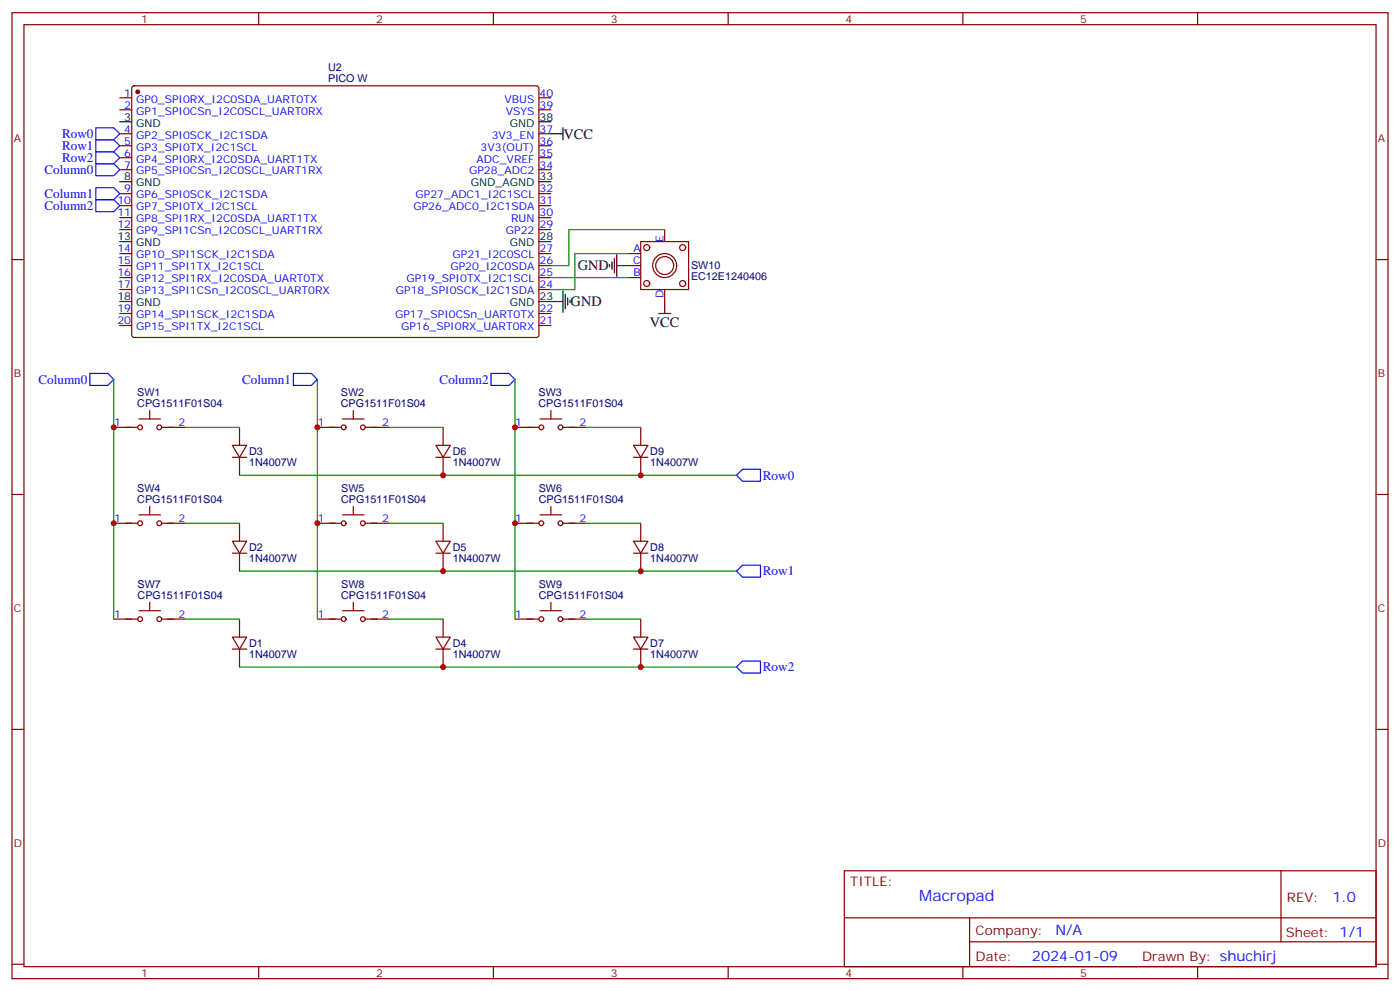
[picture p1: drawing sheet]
<svg xmlns="http://www.w3.org/2000/svg" width="412mm" height="292mm" viewBox="0 0 412 292" stroke-linecap="round" stroke-linejoin="round" font-family="sans-serif">
<g fill="none" stroke="#870000" stroke-width=".35">
<path d="M3.5 3.7h405.4v284.4h-405.4zM7.1 7.3h398.2v277.3h-398.2zM76.2 3.7v3.6M145.3 3.7v3.6M214.5 3.7v3.6M283.6 3.7v3.6M352.8 3.7v3.6M35.3 28.8h3.5M35.3 32.3h3.5M35.3 39.4h3.5M39 25.5l.5-.2h118.8l.4 .7v72.9l-.7 .4h-118.8l-.4-.7v-72.6zM158.7 28.8h3.6"/>
<path d="M158.7 32.3h3.6M158.7 39.4h3.6M35.3 42.9h3.5M35.3 46.4h3.5M35.3 50h3.5M35.3 57h3.5M158.7 42.9h3.6M158.7 46.4h3.6M158.7 50h3.6M158.7 57h3.6M3.5 76.4h3.6M35.3 60.5h3.5"/>
<path d="M35.3 64.1h3.5M35.3 67.6h3.5M35.3 74.6h3.5M35.3 78.2h3.5M158.7 60.5h3.6M158.7 64.1h3.6M158.7 67.6h3.6M158.7 74.6h3.6M158.7 78.2h3.6M185.2 74.6h3.5M185.2 78.2h3.5M188.7 71.1h14.1v14.1h-14.1z"/>
<path d="M195.8 67.6v3.5M405.3 76.4h3.6M35.3 81.7h3.5M35.3 85.2h3.5M35.3 92.3h3.5M35.3 95.8h3.5M158.7 81.7h3.6M158.7 85.2h3.6M158.7 92.3h3.6M158.7 95.8h3.6M185.2 81.7h3.5M195.8 85.2v3.6"/>
<path d="M33.5 125.8h7.1M40.9 123.3h6.4M44.1 120.9v2.4M47.6 125.8h7.1M68.4 131.1h4.3l-2.1 3.5zM68.4 134.6h4.3M70.6 125.8v5.3M70.6 134.6v5.3M93.5 125.8h7M100.9 123.3h6.3M104.1 120.9v2.4M107.6 125.8h7.1"/>
<path d="M128.4 131.1h4.2l-2.1 3.5zM128.4 134.6h4.2M130.5 125.8v5.3M130.5 134.6v5.3M151.7 125.8h7M159.1 123.3h6.4M162.3 120.9v2.4M165.8 125.8h7.1M186.6 131.1h4.3l-2.2 3.5zM186.6 134.6h4.3M188.7 125.8v5.3M188.7 134.6v5.3"/>
<path d="M3.5 145.6h3.6M33.5 154h7.1M40.9 151.6h6.4M44.1 149.1v2.5M47.6 154h7.1M68.4 159.3h4.3l-2.1 3.5zM70.6 154v5.3M93.5 154h7M100.9 151.6h6.3M104.1 149.1v2.5M107.6 154h7.1M128.4 159.3h4.2l-2.1 3.5z"/>
<path d="M130.5 154v5.3M151.7 154h7M159.1 151.6h6.4M162.3 149.1v2.5M165.8 154h7.1M186.6 159.3h4.3l-2.2 3.5zM188.7 154v5.3M405.3 145.6h3.6M40.9 179.8h6.4M44.1 177.3v2.5M68.4 162.8h4.3M70.6 162.8v5.3"/>
<path d="M100.9 179.8h6.3M104.1 177.3v2.5M128.4 162.8h4.2M130.5 162.8v5.3M159.1 179.8h6.4M162.3 177.3v2.5M186.6 162.8h4.3M188.7 162.8v5.3M33.5 182.2h7.1M47.6 182.2h7.1M68.4 187.5h4.3l-2.1 3.6zM68.4 191.1h4.3"/>
<path d="M70.6 182.2v5.3M70.6 191.1v5.3M93.5 182.2h7M107.6 182.2h7.1M128.4 187.5h4.2l-2.1 3.6zM128.4 191.1h4.2M130.5 182.2v5.3M130.5 191.1v5.3M151.7 182.2h7M165.8 182.2h7.1M186.6 187.5h4.3l-2.2 3.6zM186.6 191.1h4.3"/>
<path d="M188.7 182.2v5.3M188.7 191.1v5.3M3.5 214.7h3.6M405.3 214.7h3.6M248.7 256.3h156.6v28.3h-156.6zM377.3 256.4v20.8M248.7 270.2h156.5M285.6 277.2h119.6M285.6 270.2v14.1M3.5 283.8h3.6M76.2 284.6v3.5M145.3 284.6v3.5"/>
<path d="M214.5 284.6v3.5M283.6 284.6v3.5M352.8 284.6v3.5M405.3 283.8h3.6"/>
<circle cx="190.5" cy="72.9" r=".88"/>
<circle cx="195.8" cy="78.2" r="3.5"/>
<circle cx="195.8" cy="78.2" r="2.65"/>
<circle cx="201.1" cy="72.9" r=".88"/>
<circle cx="190.5" cy="83.5" r=".88"/>
<circle cx="201.1" cy="83.5" r=".88"/>
<circle cx="41.3" cy="125.8" r=".71"/>
<circle cx="46.9" cy="125.8" r=".71"/>
<circle cx="101.2" cy="125.8" r=".71"/>
<circle cx="106.9" cy="125.8" r=".71"/>
<circle cx="159.5" cy="125.8" r=".71"/>
<circle cx="165.1" cy="125.8" r=".71"/>
<circle cx="41.3" cy="154" r=".71"/>
<circle cx="46.9" cy="154" r=".71"/>
<circle cx="101.2" cy="154" r=".71"/>
<circle cx="106.9" cy="154" r=".71"/>
<circle cx="159.5" cy="154" r=".71"/>
<circle cx="165.1" cy="154" r=".71"/>
<circle cx="41.3" cy="182.2" r=".71"/>
<circle cx="46.9" cy="182.2" r=".71"/>
<circle cx="101.2" cy="182.2" r=".71"/>
<circle cx="106.9" cy="182.2" r=".71"/>
<circle cx="159.5" cy="182.2" r=".71"/>
<circle cx="165.1" cy="182.2" r=".71"/>
</g>
<path d="M28.2 37.6h5.3l1.8 1.8-1.8 1.7h-5.3zM28.2 41.1h5.3l1.8 1.8-1.8 1.8h-5.3zM28.2 44.7h5.3l1.8 1.7-1.8 1.8h-5.3zM28.2 48.2h5.3l1.8 1.8-1.8 1.7h-5.3zM28.2 55.2h5.3l1.8 1.8-1.8 1.8h-5.3zM28.2 58.8h5.3l1.8 1.7-1.8 1.8h-5.3zM26.5 109.9h5.2l1.8 1.8-1.8 1.8h-5.2zM86.4 109.9h5.3l1.8 1.8-1.8 1.8h-5.3zM144.6 109.9h5.3l1.8 1.8-1.8 1.8h-5.3zM217 139.9l1.7-1.8h5.3v3.6h-5.3zM217 168.1l1.7-1.7h5.3v3.5h-5.3zM217 196.4l1.7-1.8h5.3v3.5h-5.3z" fill="none" stroke="#00f" stroke-width=".35"/>
<g fill="none" stroke="#008700" stroke-width=".35">
<path d="M185.2 74.6h-15.9v10.6h-7M195.8 67.6h-28.2v10.6h-5.3M162.3 81.7h22.9M33.5 111.7v70.5M93.5 111.7v70.5M151.7 111.7v70.5M54.7 125.8h15.9M70.6 139.9h146.4M114.7 125.8h15.8M172.9 125.8h15.8M54.7 154h15.9M114.7 154h15.8"/>
<path d="M172.9 154h15.8M70.6 168.1h146.4M54.7 182.2h15.9M70.6 196.4h146.4M114.7 182.2h15.8M172.9 182.2h15.8"/>
</g>
<circle cx="40.6" cy="27" r=".53" fill="#870000" stroke="#870000" stroke-width=".35"/>
<g fill="none" stroke="#000" stroke-width=".35">
<path d="M35.3 35.8h3.5M158.7 35.8h3.6M162.3 39.4h3.5M165.8 37.6v3.5M35.3 53.5h3.5M158.7 53.5h3.6M35.3 71.1h3.5M158.7 71.1h3.6M179.6 77.8v.7M180.3 77.1v2.1M181 76.1v4.2M181.7 78.2h3.5"/>
<path d="M181.7 75v6.4M35.3 88.8h3.5M158.7 88.8h7.1M165.8 85.6v6.3M166.5 86.6v4.3M167.2 87.7v2.1M167.9 88.4v.7M194 92.3h3.6M195.8 88.8v3.5"/>
</g>
<g fill="#c00">
<circle cx="33.5" cy="125.8" r=".88"/>
<circle cx="93.5" cy="125.8" r=".88"/>
<circle cx="151.7" cy="125.8" r=".88"/>
<circle cx="130.5" cy="139.9" r=".88"/>
<circle cx="33.5" cy="154" r=".88"/>
<circle cx="93.5" cy="154" r=".88"/>
<circle cx="151.7" cy="154" r=".88"/>
<circle cx="130.5" cy="168.1" r=".88"/>
<circle cx="188.7" cy="168.1" r=".88"/>
<circle cx="130.5" cy="196.4" r=".88"/>
<circle cx="188.7" cy="196.4" r=".88"/>
<circle cx="188.7" cy="139.9" r=".88"/>
</g>
<text font-size="4.6" fill="#00f" x="270.8" y="265.4">Macropad</text>
<g font-size="4.2">
<text x="166" y="40.8">VCC</text>
<text x="170.2" y="79.6">GND</text>
<text x="168.1" y="90.2">GND</text>
<text x="191.4" y="96.3">VCC</text>
</g>
<g font-size="4.2" fill="#00f">
<text x="392.5" y="265.6">1.0</text>
<text x="310.9" y="275.2">N/A</text>
<text x="304" y="283">2024-01-09</text>
</g>
<g font-size="3.9" fill="#00f">
<text x="18.3" y="40.6">Row0</text>
<text x="18.3" y="44.2">Row1</text>
<text x="18.3" y="47.7">Row2</text>
<text x="13.1" y="51.2">Column0</text>
<text x="13.1" y="58.3">Column1</text>
<text x="13.1" y="61.8">Column2</text>
<text x="11.3" y="113">Column0</text>
<text x="71.3" y="113">Column1</text>
<text x="129.5" y="113">Column2</text>
<text x="224.7" y="141.2">Row0</text>
<text x="224.7" y="169.4">Row1</text>
<text x="224.7" y="197.6">Row2</text>
</g>
<g font-size="3.9" fill="#800">
<text x="250.5" y="260.9">TITLE:</text>
<text x="379.1" y="265.6">REV:</text>
<text x="287.4" y="275.1">Company:</text>
<text x="378.7" y="275.7">Sheet: 1/1</text>
<text x="287.4" y="282.8">Date:</text>
<text x="336.4" y="282.9">Drawn By: shuchirj</text>
</g>
<g font-size="3.2" fill="#800">
<text x="41.6" y="6.7">1</text>
<text x="110.8" y="6.7">2</text>
<text x="179.9" y="6.7">3</text>
<text x="249.1" y="6.7">4</text>
<text x="318.2" y="6.7">5</text>
<text x="4.1" y="41.8">A</text>
<text x="405.9" y="41.8">A</text>
<text x="4.1" y="111">B</text>
<text x="405.9" y="111">B</text>
<text x="4.1" y="180.1">C</text>
<text x="405.9" y="180.1">C</text>
<text x="4.1" y="249.3">D</text>
<text x="405.9" y="249.3">D</text>
<text x="41.6" y="287.5">1</text>
<text x="110.8" y="287.5">2</text>
<text x="179.9" y="287.5">3</text>
<text x="249.1" y="287.5">4</text>
<text x="318.2" y="287.5">5</text>
</g>
<g font-size="3.2" fill="#000080">
<text x="96.7" y="21">U2</text>
<text x="96.7" y="24.2">PICO W</text>
<text x="203.6" y="82.5">EC12E1240406</text>
<text x="203.6" y="79.3">SW10</text>
<text x="40.4" y="119.8">CPG1511F01S04</text>
<text x="40.4" y="116.5">SW1</text>
<text x="100.4" y="119.8">CPG1511F01S04</text>
<text x="100.4" y="116.5">SW2</text>
<text x="158.6" y="119.8">CPG1511F01S04</text>
<text x="158.6" y="116.5">SW3</text>
<text x="73.4" y="137.2">1N4007W</text>
<text x="73.4" y="134">D3</text>
<text x="133.3" y="137.2">1N4007W</text>
<text x="133.3" y="134">D6</text>
<text x="191.6" y="137.2">1N4007W</text>
<text x="191.6" y="134">D9</text>
<text x="40.4" y="148">CPG1511F01S04</text>
<text x="40.4" y="144.7">SW4</text>
<text x="100.5" y="148">CPG1511F01S04</text>
<text x="100.5" y="145">SW5</text>
<text x="158.7" y="148">CPG1511F01S04</text>
<text x="158.7" y="145">SW6</text>
<text x="73.4" y="165.4">1N4007W</text>
<text x="73.4" y="162.2">D2</text>
<text x="133.3" y="165.4">1N4007W</text>
<text x="133.3" y="162.2">D5</text>
<text x="191.6" y="165.4">1N4007W</text>
<text x="191.6" y="162.2">D8</text>
<text x="40.5" y="173.2">SW7</text>
<text x="100.5" y="173.2">SW8</text>
<text x="158.7" y="173.2">SW9</text>
<text x="40.5" y="176.2">CPG1511F01S04</text>
<text x="100.5" y="176.2">CPG1511F01S04</text>
<text x="158.7" y="176.2">CPG1511F01S04</text>
<text x="73.4" y="190.5">D1</text>
<text x="133.3" y="190.5">D4</text>
<text x="191.6" y="190.4">D7</text>
<text x="73.4" y="193.7">1N4007W</text>
<text x="133.3" y="193.7">1N4007W</text>
<text x="191.6" y="193.6">1N4007W</text>
</g>
<g font-size="3.2" fill="#00f">
<text x="36.6" y="28.4">1</text>
<text x="158.9" y="28.4">40</text>
<text x="36.6" y="32">2</text>
<text x="40.1" y="30.2">GP0_SPI0RX_I2C0SDA_UART0TX</text>
<text x="40.1" y="33.7">GP1_SPI0CSn_I2C0SCL_UART0RX</text>
<text x="148.6" y="30.2">VBUS</text>
<text x="149" y="33.7">VSYS</text>
<text x="158.9" y="32">39</text>
<text x="36.6" y="39">4</text>
<text x="40.1" y="40.8">GP2_SPI0SCK_I2C1SDA</text>
<text x="144.8" y="40.8">3V3_EN</text>
<text x="158.9" y="39">37</text>
<text x="36.6" y="42.5">5</text>
<text x="36.6" y="46.1">6</text>
<text x="40.1" y="44.3">GP3_SPI0TX_I2C1SCL</text>
<text x="40.1" y="47.8">GP4_SPI0RX_I2C0SDA_UART1TX</text>
<text x="140.4" y="47.8">ADC_VREF</text>
<text x="141.6" y="44.3">3V3(OUT)</text>
<text x="158.9" y="46.1">35</text>
<text x="158.9" y="42.5">36</text>
<text x="36.6" y="49.6">7</text>
<text x="40.1" y="51.4">GP5_SPI0CSn_I2C0SCL_UART1RX</text>
<text x="138.2" y="51.4">GP28_ADC2</text>
<text x="158.9" y="49.6">34</text>
<text x="36.6" y="56.7">9</text>
<text x="40.1" y="58.4">GP6_SPI0SCK_I2C1SDA</text>
<text x="122.4" y="58.4">GP27_ADC1_I2C1SCL</text>
<text x="158.9" y="56.7">32</text>
<text x="34.6" y="60.2">10</text>
<text x="34.6" y="63.7">11</text>
<text x="40.1" y="61.9">GP7_SPI0TX_I2C1SCL</text>
<text x="40.1" y="65.5">GP8_SPI1RX_I2C0SDA_UART1TX</text>
<text x="121.8" y="61.9">GP26_ADC0_I2C1SDA</text>
<text x="150.5" y="65.5">RUN</text>
<text x="158.9" y="63.7">30</text>
<text x="158.9" y="60.2">31</text>
<text x="34.6" y="67.2">12</text>
<text x="40.1" y="69">GP9_SPI1CSn_I2C0SCL_UART1RX</text>
<text x="149" y="69">GP22</text>
<text x="158.9" y="67.2">29</text>
<text x="195.4" y="71.1" transform="rotate(-90 195.4 71.1)">E</text>
<text x="34.6" y="74.3">14</text>
<text x="34.6" y="77.8">15</text>
<text x="40.1" y="76.1">GP10_SPI1SCK_I2C1SDA</text>
<text x="133.3" y="76.1">GP21_I2C0SCL</text>
<text x="158.9" y="77.8">26</text>
<text x="158.9" y="74.3">27</text>
<text x="186.5" y="77.8">C</text>
<text x="186.6" y="74.3">A</text>
<text x="34.6" y="81.4">16</text>
<text x="40.1" y="79.6">GP11_SPI1TX_I2C1SCL</text>
<text x="40.1" y="83.1">GP12_SPI1RX_I2C0SDA_UART0TX</text>
<text x="119.7" y="83.1">GP19_SPI0TX_I2C1SCL</text>
<text x="132.7" y="79.6">GP20_I2C0SDA</text>
<text x="158.9" y="81.4">25</text>
<text x="186.6" y="81.4">B</text>
<text x="34.6" y="84.9">17</text>
<text x="40.1" y="86.6">GP13_SPI1CSn_I2C0SCL_UART0RX</text>
<text x="116.6" y="86.6">GP18_SPI0SCK_I2C1SDA</text>
<text x="158.9" y="84.9">24</text>
<text x="195.4" y="87.7" transform="rotate(-90 195.4 87.7)">D</text>
<text x="34.6" y="91.9">19</text>
<text x="34.6" y="95.5">20</text>
<text x="40.1" y="93.7">GP14_SPI1SCK_I2C1SDA</text>
<text x="116.4" y="93.7">GP17_SPI0CSn_UART0TX</text>
<text x="158.9" y="95.5">21</text>
<text x="158.9" y="91.9">22</text>
<text x="40.1" y="97.2">GP15_SPI1TX_I2C1SCL</text>
<text x="118.1" y="97.2">GP16_SPI0RX_UART0RX</text>
<text x="33.6" y="125.4">1</text>
<text x="52.6" y="125.4">2</text>
<text x="93.6" y="125.4">1</text>
<text x="112.5" y="125.4">2</text>
<text x="151.8" y="125.4">1</text>
<text x="170.7" y="125.4">2</text>
<text x="33.6" y="153.7">1</text>
<text x="52.6" y="153.7">2</text>
<text x="93.6" y="153.7">1</text>
<text x="112.5" y="153.7">2</text>
<text x="151.8" y="153.7">1</text>
<text x="170.7" y="153.7">2</text>
<text x="33.6" y="181.9">1</text>
<text x="52.6" y="181.9">2</text>
<text x="93.6" y="181.9">1</text>
<text x="112.5" y="181.9">2</text>
<text x="151.8" y="181.9">1</text>
<text x="170.7" y="181.9">2</text>
</g>
<g font-size="3.2">
<text x="36.6" y="35.5">3</text>
<text x="158.9" y="35.5">38</text>
<text x="40.1" y="37.3">GND</text>
<text x="150.2" y="37.3">GND</text>
<text x="36.6" y="53.1">8</text>
<text x="158.9" y="53.1">33</text>
<text x="40.1" y="54.9">GND</text>
<text x="138.7" y="54.9">GND_AGND</text>
<text x="34.6" y="70.8">13</text>
<text x="158.9" y="70.8">28</text>
<text x="40.1" y="72.5">GND</text>
<text x="150.2" y="72.5">GND</text>
<text x="34.6" y="88.4">18</text>
<text x="158.9" y="88.4">23</text>
<text x="40.1" y="90.2">GND</text>
<text x="150.2" y="90.2">GND</text>
</g>
</svg>
